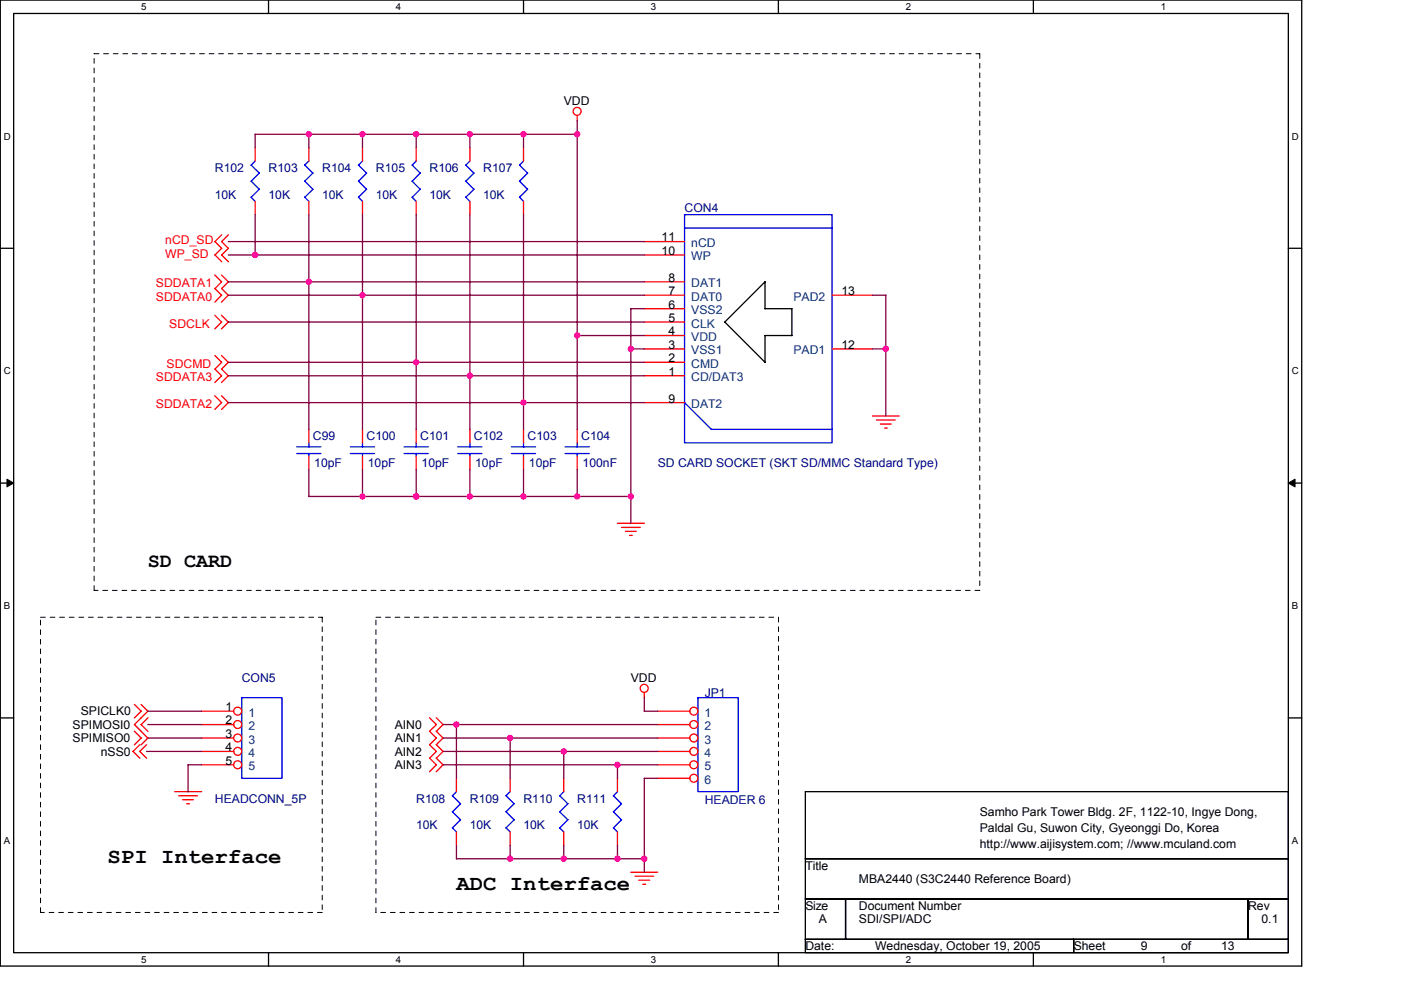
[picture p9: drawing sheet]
<svg xmlns="http://www.w3.org/2000/svg" width="297mm" height="210mm" viewBox="0 0 297 210" stroke-linecap="round" stroke-linejoin="round" font-family="sans-serif">
<path d="M.1 0h275.9v204.8h-275.9zM2.9 2.9h270.3v199.1h-270.3z" fill="none" stroke="#000" stroke-width=".28"/>
<g fill="#fff">
<path d="M29.9 .3h1.1v2.3h-1.1z"/>
<path d="M29.9 202.3h1.1v2.3h-1.1z"/>
</g>
<path d="M56.9 0v2.9M56.9 202v2.8" fill="none" stroke="#000" stroke-width=".28"/>
<g fill="#fff">
<path d="M83.9 .3h1.2v2.3h-1.2z"/>
<path d="M83.9 202.3h1.2v2.3h-1.2z"/>
</g>
<path d="M111 0v2.9M111 202v2.8" fill="none" stroke="#000" stroke-width=".28"/>
<g fill="#fff">
<path d="M138 .3h1.1v2.3h-1.1z"/>
<path d="M138 202.3h1.1v2.3h-1.1z"/>
</g>
<path d="M165 0v2.9M165 202v2.8" fill="none" stroke="#000" stroke-width=".28"/>
<g fill="#fff">
<path d="M192 .3h1.2v2.3h-1.2z"/>
<path d="M192 202.3h1.2v2.3h-1.2z"/>
</g>
<path d="M219.1 0v2.9M219.1 202v2.8" fill="none" stroke="#000" stroke-width=".28"/>
<g fill="#fff">
<path d="M246.1 .3h1.1v2.3h-1.1z"/>
<path d="M246.1 202.3h1.1v2.3h-1.1z"/>
<path d="M.8 27.7h1.5v2.3h-1.5z"/>
<path d="M273.9 27.7h1.5v2.3h-1.5z"/>
<path d="M.8 77.5h1.5v2.3h-1.5z"/>
<path d="M273.9 77.5h1.5v2.3h-1.5z"/>
</g>
<path d="M.1 52.6h2.8M273.2 52.6h2.8" fill="none" stroke="#000" stroke-width=".28"/>
<g fill="#fff">
<path d="M.8 127.3h1.4v2.3h-1.4z"/>
<path d="M273.9 127.3h1.3v2.3h-1.3z"/>
</g>
<path d="M.1 102.4h2.8M273.2 102.4h2.8" fill="none" stroke="#000" stroke-width=".28"/>
<path d="M1.5 101.6l1.4 .8-1.4 .8zM273.2 102.4l1.4-.8v1.6z" fill="#000" stroke="#000" stroke-width=".21"/>
<g fill="#fff">
<path d="M.8 177.1h1.4v2.3h-1.4z"/>
<path d="M273.9 177.1h1.3v2.3h-1.3z"/>
</g>
<path d="M167.9 65.4v5.8M167.9 65.4h-5.7v-5.6l-8.5 8.5 8.5 8.5v-5.7h5.7M.1 152.2h2.8M273.2 152.2h2.8M170.7 167.9h102.5v14.2h-102.5zM170.7 182.1h102.5v8.5h-102.5zM170.7 190.6h8.6v8.6h-8.6zM170.7 199.2h56.9v2.8h-56.9zM179.3 190.6h85.3v8.6h-85.3zM227.6 199.2h45.6v2.8h-45.6zM264.6 190.6h8.6v8.6h-8.6z" fill="none" stroke="#000" stroke-width=".28"/>
<path d="M20 11.4h187.7M207.7 11.4v113.8M8.6 130.9h59.7M20 125.2v-113.8M68.3 130.9v62.6M79.7 130.9h85.4M165.1 130.9v62.6M207.7 125.2h-187.7M8.6 193.5v-62.6M68.3 193.5h-59.7M79.7 193.5v-62.6M165.1 193.5h-85.4" fill="none" stroke="#000" stroke-width=".21" stroke-dasharray="1 1 1 1 1 1 1 1"/>
<g fill="none" stroke="#f00" stroke-width=".28">
<path d="M54.1 31.3v2.8M65.5 31.3v2.8M76.9 31.3v2.8M88.2 31.3v2.8M99.6 31.3v2.8M111 31.3v2.8M122.4 24.5v1.1M45.5 58.3l1.5 1.5-1.5 1.4 1.5 1.4-1.5 1.5M47 58.3l1.4 1.5-1.4 1.4 1.4 1.4-1.4 1.5M47 49.8l-1.4 1.4 1.4 1.5M47 52.6l-1.4 1.5 1.4 1.4M48.4 49.8l-1.4 1.4 1.4 1.5"/>
<path d="M48.4 52.6l-1.4 1.5 1.4 1.4M54.1 42.7v2.8M65.5 42.7v2.8M76.9 42.7v2.8M88.2 42.7v2.8M99.6 42.7v2.8M111 42.7v2.8M136.6 59.8h8.5M136.6 54.1h8.5M136.6 51.2h8.5M45.5 66.8l1.5 1.5-1.5 1.4M45.5 78.2l1.5 1.5-1.5 1.4"/>
<path d="M45.5 75.4l1.5 1.4-1.5 1.5M47 66.8l1.4 1.5-1.4 1.4M47 78.2l1.4 1.5-1.4 1.4M47 75.4l1.4 1.4-1.4 1.5M136.6 79.7h8.5M136.6 76.8h8.5M136.6 74h8.5M136.6 71.1h8.5M136.6 68.3h8.5M136.6 65.4h8.5M136.6 62.6h8.5M176.4 74h8.6"/>
<path d="M176.4 62.6h8.6M45.5 83.9l1.5 1.5-1.5 1.4M47 83.9l1.4 1.5-1.4 1.4M65.5 91v2.9M65.5 96.7v2.9M76.9 91v2.9M76.9 96.7v2.9M88.2 91v2.9M88.2 96.7v2.9M99.6 91v2.9M99.6 96.7v2.9M111 91v2.9"/>
<path d="M111 96.7v2.9M122.4 91v2.9M122.4 96.7v2.9M136.6 85.4h8.5M185 88.2h5.7M185.8 89h4M186.6 89.9h2.4M187.5 90.8h.6M130.9 111h5.7M131.8 111.8h4M132.6 112.7h2.3M133.5 113.5h.6"/>
<path d="M28.5 155l1.4 1.5-1.4 1.4M28.5 149.4l1.4 1.4-1.4 1.4M29.7 157.9l-1.5 1.4 1.5 1.5M29.9 149.4l1.4 1.4-2.8 2.8 1.4 1.5M29.9 155l1.4 1.5-1.4 1.4M31.1 157.9l-1.5 1.4 1.5 1.5M31.4 152.2l-1.5 1.4 1.5 1.5M42.7 150.8h6.8M42.7 153.6h6.8M42.7 156.5h6.8M42.7 159.3h6.8M91.1 155l1.4 1.5-1.4 1.4 1.4 1.4-1.4 1.5"/>
<path d="M91.1 152.2l1.4 1.4-1.4 1.5M92.5 155l1.4 1.5-1.4 1.4 1.4 1.4-1.4 1.5M92.5 152.2l1.4 1.4-1.4 1.5M136.6 146.8v1.2M139.4 150.8h6.9M139.4 153.6h6.9M139.4 156.5h6.9M139.4 159.3h6.9M37 167.9h5.8M37.9 168.7h4M38.7 169.6h2.3M39.6 170.4h.6"/>
<path d="M42.7 162.2h6.8M91.1 160.7l1.4 1.5-1.4 1.4M92.5 160.7l1.4 1.5-1.4 1.4M96.8 165v2.9M96.8 176.4v2.8M108.2 165v2.9M108.2 176.4v2.8M119.5 165v2.9M119.5 176.4v2.8M130.9 165v2.9M130.9 176.4v2.8M139.4 162.2h6.9"/>
<path d="M139.4 165h6.9M133.7 184.9h5.8M134.6 185.8h4M135.4 186.6h2.3M136.3 187.5h.6"/>
<circle cx="122.4" cy="23.6" r=".84"/>
<circle cx="50.4" cy="153.6" r=".84"/>
<circle cx="50.4" cy="156.5" r=".84"/>
<circle cx="50.4" cy="159.3" r=".84"/>
<circle cx="50.4" cy="150.8" r=".84"/>
<circle cx="136.6" cy="145.9" r=".85"/>
<circle cx="147.1" cy="153.6" r=".84"/>
<circle cx="147.1" cy="156.5" r=".84"/>
<circle cx="147.1" cy="159.3" r=".84"/>
<circle cx="147.1" cy="150.8" r=".84"/>
<circle cx="50.4" cy="162.1" r=".84"/>
<circle cx="147.1" cy="165" r=".84"/>
<circle cx="147.1" cy="162.1" r=".84"/>
</g>
<g fill="none" stroke="#00f" stroke-width=".28">
<path d="M53.2 38.4l1.8 1.7-1.7 1.7M53.2 35l1.8 1.7-1.7 1.7M54.1 34.1l-.8 .9M64.6 38.4l1.7 1.7M65.5 34.1l-.9 .9 1.7 1.7M66.4 36.7l-1.8 1.7M76 38.4l1.7 1.7M76.9 34.1l-.9 .9 1.7 1.7M77.7 36.7l-1.7 1.7M87.4 38.4l1.7 1.7-1.7 1.7M87.4 35l1.7 1.7-1.7 1.7M88.3 34.1l-.9 .9"/>
<path d="M98.7 38.4l1.8 1.7-1.8 1.7 .9 .9M99.6 34.1l-.9 .9 1.8 1.7-1.7 1.7M110.1 38.4l1.8 1.7M111 34.1l-.9 .9 1.8 1.7M111.9 36.7l-1.8 1.7M53.2 41.8l.9 .9M66.4 40.1l-1.8 1.7 .9 .9M77.7 40.1l-1.7 1.7 .9 .9M87.4 41.8l.8 .9M111.9 40.1l-1.8 1.7 .9 .9M145.1 45.5h31.3v48.4h-31.3zM145.1 48.4h31.3"/>
<path d="M62.9 94.7h5.1M62.9 96.2h5.1M65.5 93.9v.9M65.5 96.1v.6M74.3 94.7h5.1M74.3 96.2h5.1M76.9 93.9v.9M76.9 96.1v.6M85.7 94.7h5.1M85.7 96.2h5.1M88.2 93.9v.9M88.2 96.1v.6"/>
<path d="M97 94.7h5.2M97 96.2h5.2M99.6 93.9v.9M99.6 96.1v.6M108.4 94.7h5.2M108.4 96.2h5.2M111 93.9v.9M111 96.1v.6M119.8 94.7h5.1M119.8 96.2h5.1M122.4 93.9v.9M122.4 96.1v.6"/>
<path d="M145.1 85.4l5.8 5.7 25.5-.1M51.3 147.9h8.5v17.1h-8.5zM148 147.9h8.5v20h-8.5zM95.9 175.5l.9 .9M95.9 172.1l1.8 1.7-1.8 1.7M95.9 168.7l1.8 1.7-1.8 1.7M96.8 167.8l-.9 .9M107.3 175.5l.9 .9M108.2 167.8l-.9 .9 1.7 1.7-1.7 1.7 1.7 1.7-1.7 1.7M118.7 175.5l.8 .9M119.5 167.8l-.8 .9 1.7 1.7M120.4 173.8l-1.7 1.7"/>
<path d="M120.4 170.4l-1.7 1.7 1.7 1.7M130 175.5l.9 .9M130 172.1l1.8 1.7-1.7 1.7M130 168.7l1.8 1.7-1.7 1.7M130.9 167.8l-.8 .9"/>
</g>
<g fill="none" stroke="#800040" stroke-width=".28">
<path d="M65.5 28.5v2.8M76.9 28.5v2.8M88.2 28.5v2.8M99.6 28.5v2.8M111 28.5v2.8M122.4 25.6v65.5M122.4 28.5h-68.3v2.8M48.4 51.2h88.2M48.4 59.8h88.2M48.4 54.1h88.2M54.1 45.5v8.6M65.5 45.5v45.6"/>
<path d="M76.9 45.5v45.6M88.2 45.5v45.6M99.6 45.5v45.6M111 45.5v45.6M48.4 76.8h88.2M48.4 79.7h88.2M48.4 68.3h88.2M48.4 62.6h88.2M122.4 71.1h14.2M133.7 74h2.9M136.6 65.4h-2.9v45.6M185 74h2.8"/>
<path d="M185 62.6h2.8M187.8 62.6v25.6M48.4 85.4h88.2M65.5 99.6v5.7h68.3M76.9 99.6v5.7M88.2 99.6v5.7M99.6 99.6v5.7M111 99.6v5.7M122.4 99.6v5.7M31.1 159.3h11.7M31.3 153.6h11.5M31.3 156.5h11.5"/>
<path d="M31.3 150.8h11.5M93.9 153.6h45.6M93.9 156.5h45.6M93.9 159.3h45.6M96.8 153.6v11.4M108.2 156.5v8.5M119.5 159.3v5.7M136.6 147.9v2.9h2.9M42.8 162.2h-2.9v5.7M93.9 162.2h45.6M96.8 179.2v2.9h39.8M108.2 179.2v2.9"/>
<path d="M119.5 179.2v2.9M130.9 162.1v2.9M130.9 179.2v2.9M139.5 165h-2.9v20"/>
</g>
<g fill="#f0f" stroke="#f0f" stroke-width=".28">
<circle cx="88.2" cy="76.8" r=".56"/>
<circle cx="99.6" cy="79.7" r=".56"/>
<circle cx="88.2" cy="28.4" r=".56"/>
<circle cx="111" cy="105.3" r=".56"/>
<circle cx="122.4" cy="105.3" r=".56"/>
<circle cx="76.9" cy="105.3" r=".55"/>
<circle cx="65.5" cy="28.4" r=".56"/>
<circle cx="76.9" cy="28.4" r=".55"/>
<circle cx="54.1" cy="54" r=".57"/>
<circle cx="133.7" cy="74" r=".56"/>
<circle cx="187.8" cy="74" r=".57"/>
<circle cx="111" cy="85.3" r=".56"/>
<circle cx="88.2" cy="105.3" r=".56"/>
<circle cx="99.6" cy="105.3" r=".55"/>
<circle cx="133.7" cy="105.3" r=".55"/>
<circle cx="65.5" cy="59.7" r=".57"/>
<circle cx="122.4" cy="28.4" r=".56"/>
<circle cx="122.4" cy="71.1" r=".56"/>
<circle cx="111" cy="28.4" r=".56"/>
<circle cx="99.6" cy="28.4" r=".55"/>
<circle cx="76.9" cy="62.6" r=".55"/>
<circle cx="108.1" cy="156.5" r=".56"/>
<circle cx="119.5" cy="159.3" r=".56"/>
<circle cx="136.6" cy="182.1" r=".57"/>
<circle cx="130.9" cy="162.2" r=".56"/>
<circle cx="96.8" cy="153.6" r=".57"/>
<circle cx="108.1" cy="182.1" r=".57"/>
<circle cx="119.5" cy="182.1" r=".56"/>
<circle cx="130.9" cy="182.1" r=".57"/>
</g>
<g font-size="4.6">
<text x="22.8" y="183.1">SPI Interface</text>
<text x="96.8" y="188.8">ADC Interface</text>
</g>
<text font-size="4.3" x="31.3" y="120.2">SD CARD</text>
<g font-size="2.6">
<text x="119.5" y="22.2">VDD</text>
<text x="140.3" y="51.2">11</text>
<text x="140.3" y="54">10</text>
<text x="141.7" y="59.7">8</text>
<text x="141.7" y="65.4">6</text>
<text x="141.7" y="62.6">7</text>
<text x="178.4" y="62.6">13</text>
<text x="141.7" y="71.1">4</text>
<text x="141.7" y="68.3">5</text>
<text x="141.7" y="76.8">2</text>
<text x="141.7" y="74">3</text>
<text x="178.4" y="74">12</text>
<text x="141.7" y="79.7">1</text>
<text x="141.7" y="85.3">9</text>
<text x="133.7" y="144.6">VDD</text>
<text x="15.4" y="154.5">SPIMOSI0</text>
<text x="17.1" y="151.7">SPICLK0</text>
<text x="47.8" y="150.8">1</text>
<text x="47.8" y="153.6">2</text>
<text x="83.7" y="154.5">AIN0</text>
<text x="15.4" y="157.4">SPIMISO0</text>
<text x="21.4" y="160.2">nSS0</text>
<text x="47.8" y="156.5">3</text>
<text x="47.8" y="159.3">4</text>
<text x="83.7" y="160.2">AIN2</text>
<text x="83.7" y="157.4">AIN1</text>
<text x="47.8" y="162.1">5</text>
<text x="83.7" y="163">AIN3</text>
<text x="207.7" y="173">Samho Park Tower Bldg. 2F, 1122-10, Ingye Dong,</text>
<text x="207.7" y="176.4">Paldal Gu, Suwon City, Gyeonggi Do, Korea</text>
<text x="207.7" y="179.8">http://www.aijisystem.com; //www.mculand.com</text>
<text x="170.7" y="184.4">Title</text>
<text x="182.1" y="187.2">MBA2440 (S3C2440 Reference Board)</text>
<text x="170.7" y="192.9">Size</text>
<text x="173.6" y="195.8">A</text>
<text x="182.1" y="192.9">Document Number</text>
<text x="182.1" y="195.8">SDI/SPI/ADC</text>
<text x="264.6" y="192.9">Rev</text>
<text x="267.5" y="195.8">0.1</text>
<text x="170.7" y="201.5">Date:</text>
<text x="185.5" y="201.5">Wednesday, October 19, 2005</text>
<text x="227.6" y="201.5">Sheet</text>
<text x="241.9" y="201.5">9</text>
<text x="250.4" y="201.5">of</text>
<text x="258.9" y="201.5">13</text>
</g>
<g font-size="2.6" fill="#000080">
<text x="45.6" y="36.4">R102</text>
<text x="57" y="36.4">R103</text>
<text x="68.3" y="36.4">R104</text>
<text x="79.7" y="36.4">R105</text>
<text x="91.1" y="36.4">R106</text>
<text x="102.5" y="36.4">R107</text>
<text x="45.6" y="42.1">10K</text>
<text x="57" y="42.1">10K</text>
<text x="68.3" y="42.1">10K</text>
<text x="79.7" y="42.1">10K</text>
<text x="91.1" y="42.1">10K</text>
<text x="102.5" y="42.1">10K</text>
<text x="145.1" y="45">CON4</text>
<text x="66.3" y="93.3">C99</text>
<text x="77.7" y="93.3">C100</text>
<text x="89.1" y="93.3">C101</text>
<text x="100.5" y="93.3">C102</text>
<text x="111.9" y="93.3">C103</text>
<text x="123.2" y="93.3">C104</text>
<text x="66.6" y="99">10pF</text>
<text x="78" y="99">10pF</text>
<text x="89.4" y="99">10pF</text>
<text x="100.8" y="99">10pF</text>
<text x="112.1" y="99">10pF</text>
<text x="123.5" y="99">100nF</text>
<text x="139.4" y="99">SD CARD SOCKET (SKT SD/MMC Standard Type)</text>
<text x="51.3" y="144.6">CON5</text>
<text x="149.4" y="147.7">JP1</text>
<text x="45.6" y="170.2">HEADCONN_5P</text>
<text x="88.2" y="170.2">R108</text>
<text x="99.6" y="170.2">R109</text>
<text x="111" y="170.2">R110</text>
<text x="122.4" y="170.2">R111</text>
<text x="149.4" y="170.5">HEADER 6</text>
<text x="88.2" y="175.9">10K</text>
<text x="99.6" y="175.9">10K</text>
<text x="111" y="175.9">10K</text>
<text x="122.4" y="175.9">10K</text>
</g>
<g font-size="2.6" fill="#f00">
<text x="35" y="51.8">nCD_SD</text>
<text x="35" y="54.7">WP_SD</text>
<text x="33.1" y="63.8">SDDATA0</text>
<text x="33.1" y="60.9">SDDATA1</text>
<text x="35.9" y="69.4">SDCLK</text>
<text x="35.3" y="78">SDCMD</text>
<text x="33.1" y="80.8">SDDATA3</text>
<text x="33.1" y="86.5">SDDATA2</text>
</g>
<g font-size="2.6" fill="#004080">
<text x="146.6" y="52.4">nCD</text>
<text x="146.6" y="55.2">WP</text>
<text x="146.6" y="63.8">DAT0</text>
<text x="146.6" y="60.9">DAT1</text>
<text x="168.2" y="63.8">PAD2</text>
<text x="146.6" y="69.4">CLK</text>
<text x="146.6" y="66.6">VSS2</text>
<text x="146.6" y="78">CMD</text>
<text x="146.6" y="75.1">VSS1</text>
<text x="146.6" y="72.3">VDD</text>
<text x="168.2" y="75.1">PAD1</text>
<text x="146.6" y="80.8">CD/DAT3</text>
<text x="146.6" y="86.5">DAT2</text>
<text x="52.7" y="152">1</text>
<text x="52.7" y="154.8">2</text>
<text x="149.4" y="152">1</text>
<text x="149.4" y="154.8">2</text>
<text x="52.7" y="157.6">3</text>
<text x="52.7" y="160.5">4</text>
<text x="149.4" y="157.6">3</text>
<text x="149.4" y="160.5">4</text>
<text x="52.7" y="163.3">5</text>
<text x="149.4" y="163.3">5</text>
<text x="149.4" y="166.2">6</text>
</g>
<g font-size="2">
<text x="29.9" y="2.1">5</text>
<text x="83.9" y="2.1">4</text>
<text x="138" y="2.1">3</text>
<text x="192" y="2.1">2</text>
<text x="246.1" y="2.1">1</text>
<text x=".8" y="29.6">D</text>
<text x="273.9" y="29.6">D</text>
<text x=".8" y="79.4">C</text>
<text x="273.9" y="79.4">C</text>
<text x=".8" y="129.2">B</text>
<text x="273.9" y="129.2">B</text>
<text x=".8" y="178.9">A</text>
<text x="273.9" y="178.9">A</text>
<text x="29.9" y="204.1">5</text>
<text x="83.9" y="204.1">4</text>
<text x="138" y="204.1">3</text>
<text x="192" y="204.1">2</text>
<text x="246.1" y="204.1">1</text>
</g>
</svg>
